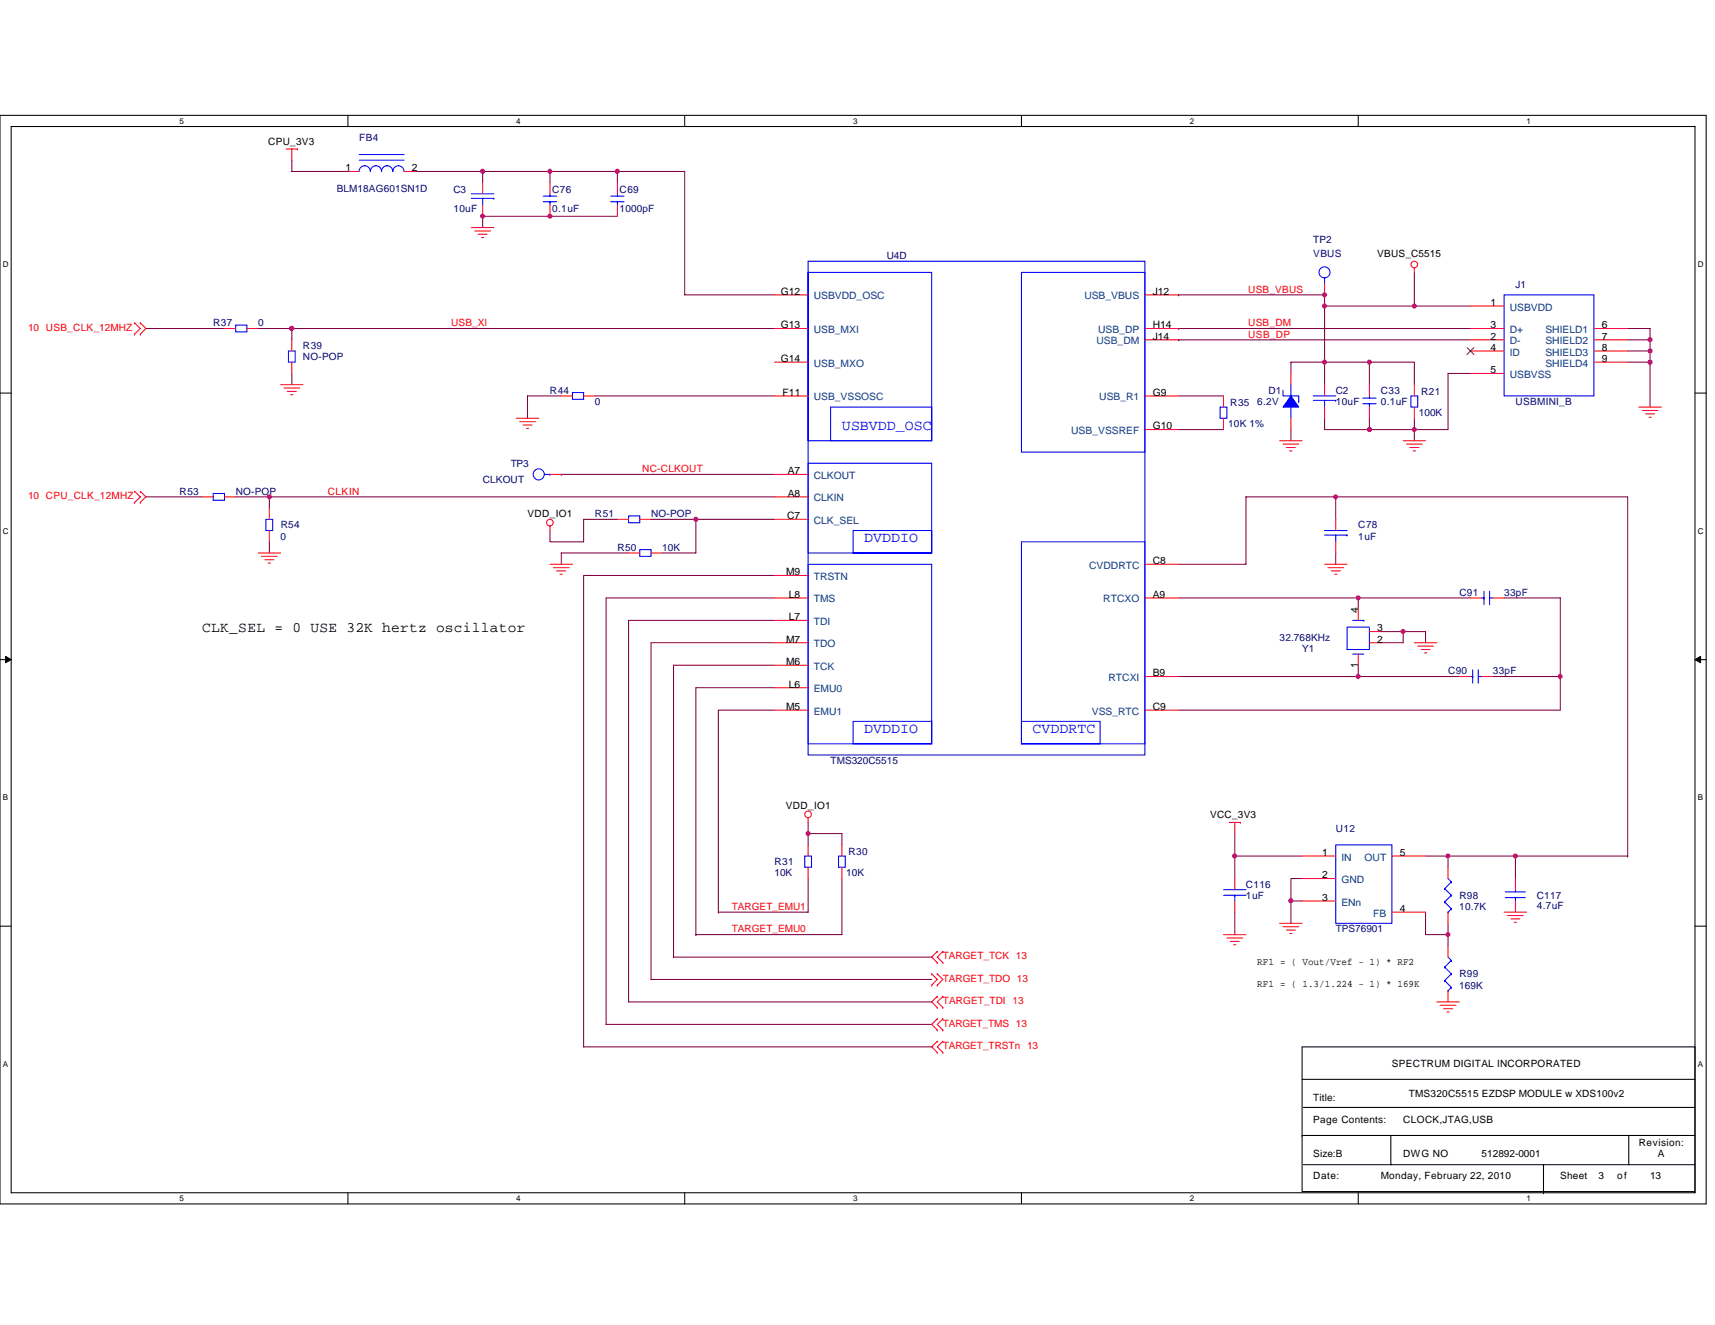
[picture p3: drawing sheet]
<svg xmlns="http://www.w3.org/2000/svg" width="279mm" height="216mm" viewBox="0 0 279 216" stroke-linecap="round" stroke-linejoin="round" font-family="sans-serif">
<path d="M0 18.8h278v177.4h-278zM1.8 20.6h274.3v173.8h-274.3z" fill="none" stroke="#000" stroke-width=".17"/>
<g fill="#fff">
<path d="M29.3 19h.7v1.4h-.7z"/>
<path d="M29.3 194.5h.7v1.5h-.7z"/>
</g>
<path d="M56.7 18.8v1.8M56.7 194.4v1.8" fill="none" stroke="#000" stroke-width=".17"/>
<g fill="#fff">
<path d="M84.1 19h.7v1.4h-.7z"/>
<path d="M84.1 194.5h.7v1.5h-.7z"/>
</g>
<path d="M111.5 18.8v1.8M111.5 194.4v1.8" fill="none" stroke="#000" stroke-width=".17"/>
<g fill="#fff">
<path d="M139 19h.7v1.4h-.7z"/>
<path d="M139 194.5h.7v1.5h-.7z"/>
</g>
<path d="M166.4 18.8v1.8M166.4 194.4v1.8" fill="none" stroke="#000" stroke-width=".17"/>
<g fill="#fff">
<path d="M193.8 19h.8v1.4h-.8z"/>
<path d="M193.8 194.5h.8v1.5h-.8z"/>
</g>
<path d="M221.3 18.8v1.8M221.3 194.4v1.8" fill="none" stroke="#000" stroke-width=".17"/>
<g fill="#fff">
<path d="M248.7 19h.7v1.4h-.7z"/>
<path d="M248.7 194.5h.7v1.5h-.7z"/>
<path d="M.5 42.3h.9v1.5h-.9z"/>
<path d="M276.6 42.3h1v1.5h-1z"/>
<path d="M.5 85.8h.9v1.4h-.9z"/>
<path d="M276.6 85.8h1v1.4h-1z"/>
</g>
<path d="M0 64.1h1.8M276.1 64.1h1.9" fill="none" stroke="#000" stroke-width=".17"/>
<g fill="#fff">
<path d="M.5 129.2h.8v1.5h-.8z"/>
<path d="M276.6 129.2h.9v1.5h-.9z"/>
</g>
<path d="M0 107.5h1.8M276.1 107.5h1.9" fill="none" stroke="#000" stroke-width=".17"/>
<path d="M.9 107l.9 .5-.9 .5zM276.1 107.5l1-.5v1z" fill="#000" stroke="#000" stroke-width=".16"/>
<g fill="#fff">
<path d="M.5 172.6h.8v1.5h-.8z"/>
<path d="M276.6 172.6h.9v1.5h-.9z"/>
</g>
<path d="M0 150.9h1.8M276.1 150.9h1.9M212.1 170.6h64v23.6h-64zM212.1 175.9h64M212.1 185h.1M212.1 185h64M212.3 189.8h63.8M212.3 180.4h63.8M226.6 185v4.8M251.5 194.4h.1M251.5 189.8v4.6M265.3 185v4.8" fill="none" stroke="#000" stroke-width=".17"/>
<g fill="none" stroke="#800040" stroke-width=".17">
<path d="M47.5 26.1v1.8h9.2M67.6 27.9h11M78.6 27.9v1.9M78.6 27.9h11v1.9M89.6 27.9h21.9v20.1h14.7M100.6 27.9v1.9M100.6 35.2h-22v1.9M23.8 53.5h12.8M42.1 53.5h5.4M47.5 53.5v1.9M47.5 53.5h.1M47.5 53.5h78.7"/>
<path d="M192 48h.1M192 53.5h.1M192 55.4h.1M192 48h23.8v1.9M192 53.5h47.6M192 55.4h47.6M215.8 59v3.7M215.8 59h-5.5v1.9M215.8 59h7.3M215.8 49.9v9.1M215.8 49.9h14.6M223.1 59h7.3v3.7"/>
<path d="M223.1 59v3.7M230.4 49.9h9.2M230.4 44.4v5.5M265.2 53.5h3.6v1.9M265.2 59h3.6M265.2 55.4h3.6M265.2 57.2h3.6M268.8 57.2v1.8M268.8 59v7.3M268.8 55.4v1.8M47.5 60.9v1.8M91.4 77.3h.1"/>
<path d="M91.4 64.5h-5.5v3.7M91.4 77.3h34.8M96.9 64.5h29.3M192 70h7.3M192 64.5h7.3M210.3 70v1.8M215.8 68.2v1.8h7.3M223.1 68.2v1.8M223.1 70h7.3M230.4 70v1.8M230.4 68.2v1.8M239.6 60.9h-3.7v9.1h-5.5"/>
<path d="M23.8 81h9.1M38.4 81h5.5v1.8M43.9 81h.1M43.9 88.3v1.8M43.9 81h82.3M100.6 84.6h-5.5v3.7h-5.5v-1.9M102.4 90.1h-11v1.8M106.1 84.6h7.3v5.5h-5.5M113.4 84.6h12.8M126.2 97.4h-27.5v69.5h53.1M126.2 93.8h-31.1v76.8h56.7M192 97.4h47.6"/>
<path d="M192 91.9h11v-10.9h62.2v58.5M217.6 90.1v1.8M217.6 81v3.6M221.3 97.4v1.9M245 97.4h9.2v12.8M126.2 101.1h-23.8v62.2h49.4M126.2 104.7h-20.1v54.9h45.7M126.2 108.4h-16.5v47.6h42.1M126.2 112.1h-12.8v40.2M126.2 115.7h-9.2v32.9M192 110.2h29.3M221.3 110.2h16.4"/>
<path d="M221.3 108.4v1.8M224.9 102.9h3.7M228.6 102.9h3.6v1.8M228.6 102.9v1.8h-3.7M243.2 110.2h11M254.2 110.2v5.5h-62.2M131.7 135.8h5.5v1.9M131.7 135.8v1.9M131.7 134v1.8M201.2 139.5h10.9M201.2 139.5v3.7M201.2 135.8v3.7"/>
<path d="M232.2 139.5h3.7M235.9 139.5v1.8M235.9 139.5h11M246.9 139.5h18.3M246.9 139.5v3.7M265.2 139.5h.1M113.4 152.3h.1M117 148.6h.1M131.7 143.2v5.4h-14.7M137.2 143.2v9.1h-23.8M201.2 148.6v3.7M210.3 146.8v3.7"/>
<path d="M210.3 146.8h1.8M212.1 143.2h-1.8v3.6M232.2 148.6v3.7h3.7M235.9 152.3v1.8M235.9 150.5v1.8"/>
</g>
<g fill="none" stroke="#f00" stroke-width=".17">
<path d="M46.6 24.3h1.9M47.5 24.3v1.8M48.5 24.3h.1M56.7 27.9h1.8M65.8 27.9h1.8M76.8 37.1h3.7M77.3 37.6h2.6M77.9 38.2h1.5M78.4 38.7h.4M78.6 29.8v1.8M78.6 33.4v1.8M89.6 29.8v1.8"/>
<path d="M89.6 33.4v1.8M100.6 29.8v1.8M100.6 33.4v1.8M21.9 52.6h.1M21.9 54.4h.1M21.9 52.6l1 .9-1 .9M22.9 54.4h.1M22.9 52.6h.1M22.9 52.6l.9 .9-.9 .9M36.6 53.5h1.8M40.2 53.5h1.9M47.5 55.4v1.8"/>
<path d="M47.5 59v1.9M126.2 53.5h5.5M126.2 59h5.5M126.2 48h5.5M186.5 53.5h5.5M186.5 55.4h5.5M186.5 48h5.5M215.8 46.2v1.8M230.4 43.7v.7M239.6 53.5h5.4M239.6 55.4h5.4M239.6 49.9h5.4"/>
<path d="M239.6 57.2h5.4M259.7 53.5h5.5M259.7 59h5.5M259.7 55.4h5.5M259.7 57.2h5.5M45.7 62.7h3.7M46.3 63.2h2.5M46.8 63.8h1.5M47.3 64.3h.4M84.1 68.2h3.7M84.7 68.7h2.5M85.2 69.3h1.5"/>
<path d="M85.8 69.8h.3M89.6 77.3h1.8M91.4 64.5h1.9M95.1 64.5h1.8M126.2 77.3h5.5M126.2 64.5h5.5M186.5 64.5h5.5M186.5 70h5.5M199.3 64.5v1.8M199.3 68.2v1.8M208.5 71.8h3.6M209 72.4h2.6"/>
<path d="M209.6 72.9h1.4M210.1 73.5h.4M210.3 60.9v1.8M210.3 68.2v1.8M215.8 62.7v1.8M215.8 66.3v1.9M223.1 62.7v1.8M223.1 66.3v1.9M228.6 71.8h3.6M229.2 72.4h2.5M229.7 72.9h1.5M230.2 73.5h.4"/>
<path d="M230.4 62.7v1.8M230.4 66.3v1.9M239.6 60.9h5.4M267 66.3h3.7M267.5 66.9h2.6M268.1 67.4h1.5M268.6 68h.4M21.9 80.1h.1M21.9 81.9h.1M21.9 80.1l1 .9-1 .9M22.9 81.9h.1M22.9 80.1h.1"/>
<path d="M22.9 80.1l.9 .9-.9 .9M32.9 81h1.8M36.6 81h1.8M42.1 90.1h3.6M42.6 90.7h2.6M43.2 91.2h1.4M43.7 91.8h.4M43.9 82.8v1.8M43.9 86.4v1.9M89.6 91.9h3.7M89.6 85.7v.7M90.1 92.5h2.6"/>
<path d="M90.7 93h1.5M91.2 93.6h.4M100.6 84.6h1.8M102.4 90.1h1.8M104.2 84.6h1.9M106.1 90.1h1.8M126.2 97.4h5.5M126.2 81h5.5M126.2 93.8h5.5M126.2 84.6h5.5M186.5 97.4h5.5M186.5 91.9h5.5"/>
<path d="M215.8 91.9h3.7M216.3 92.5h2.6M216.9 93h1.5M217.4 93.6h.4M217.6 84.6v1.8M217.6 88.3v1.8M221.3 99.3v1.8M239.6 97.4h1.8M243.2 97.4h1.8M126.2 101.1h5.5M126.2 104.7h5.5M126.2 108.4h5.5"/>
<path d="M126.2 112.1h5.5M126.2 115.7h5.5M186.5 115.7h5.5M186.5 110.2h5.5M221.3 106.6v1.8M223.1 104.7h1.8M223.1 102.9h1.8M230.4 104.7h3.7M231 105.3h2.5M231.5 105.8h1.5M232.1 106.4h.3M237.7 110.2h1.9"/>
<path d="M241.4 110.2h1.8M131.7 133.3v.7M131.7 137.7v1.8M137.2 137.7v1.8M200.2 134h1.9M201.2 134v1.8M202.1 134h.1M212.1 139.5h5.5M226.8 139.5h5.4M131.7 141.3v1.9M137.2 141.3v1.9M151.8 158.7h.1"/>
<path d="M151.8 158.7l.9 .9-.9 .9M152.7 158.7h.1M152.7 155h.1M152.7 156.9h.1M152.7 158.7l.9 .9-.9 .9M152.7 155l-.9 1 .9 .9M153.6 156.9h.1M153.6 155h.1M153.6 155l-.9 1 .9 .9M199.3 152.3h3.7M199.9 152.8h2.5M200.4 153.4h1.5"/>
<path d="M201 153.9h.3M201.2 143.2v1.8M201.2 146.8v1.8M208.5 150.5h3.6M209 151h2.6M209.6 151.6h1.4M210.1 152.1h.4M212.1 143.2h5.5M212.1 146.8h5.5M226.8 148.6h5.4M235.9 141.3v1.9M235.9 148.6v1.9"/>
<path d="M235.9 154.1v1.9M245 148.6h3.7M245.6 149.2h2.6M246.1 149.7h1.5M246.7 150.3h.4M246.9 143.2v1.8M246.9 146.8v1.8M151.8 160.5h.1M152.7 166h.1M152.7 167.8h.1M152.7 169.7h.1M152.7 171.5h.1"/>
<path d="M152.7 162.3h.1M152.7 164.2h.1M152.7 160.5h.1M152.7 166l-.9 .9 .9 .9M152.7 169.7l-.9 .9 .9 .9M152.7 162.3l-.9 1 .9 .9M153.6 167.8h.1M153.6 166h.1M153.6 171.5h.1M153.6 169.7h.1M153.6 164.2h.1M153.6 162.3h.1"/>
<path d="M153.6 166l-.9 .9 .9 .9M153.6 169.7l-.9 .9 .9 .9M153.6 162.3l-.9 1 .9 .9M234.1 163.3h3.6M234.6 163.8h2.6M235.2 164.4h1.4M235.7 164.9h.4M235.9 161.4v1.9"/>
<circle cx="230.4" cy="43.1" r=".54"/>
<circle cx="89.6" cy="85.2" r=".54"/>
<circle cx="131.6" cy="132.7" r=".54"/>
</g>
<g fill="none" stroke="#00f" stroke-width=".17">
<path d="M58.5 26.1h7.3M58.5 25.2h7.3M58.5 27.9a.91 .91 0 0 1 .9-.9 .91 .91 0 0 1 .9 .9M60.3 27.9a.9 .9 0 0 1 .9-.9 .9 .9 0 0 1 .9 .9 .92 .92 0 0 1 1-.9 .92 .92 0 0 1 .9 .9M64 27.9a.9 .9 0 0 1 .9-.9 .9 .9 0 0 1 .9 .9M76.8 31.6h3.7M76.8 32.3h3.7M78.6 32.3v1.1M80.5 32.3h.1M88.5 32.9h2.2M88.5 32h2.2M89.6 31.6v.4"/>
<path d="M89.6 32.9h.1M89.6 32.9v.5M99.5 32.9h2.2M99.5 32h2.2M100.6 31.6v.4M100.6 32.9h.1M100.6 32.9v.5M38.4 53h1.8v1.1h-1.8zM47 57.2h1.1v1.8h-1.1zM131.7 42.6h54.8v80.4h-54.8zM131.7 44.4h20.1v27.4h-20.1zM166.4 44.4h20.1v29.3h-20.1z"/>
<path d="M215.8 46.2h.1M215.8 45.3v.9M245 48h14.7v16.5h-14.7zM88.7 77.3h.9M89.6 77.3h.1M93.3 64h1.8v1.1h-1.8zM131.7 75.5h20.1v14.6h-20.1zM135.3 66.3h16.5v5.5h-16.5zM198.8 66.3h1.1v1.9h-1.1zM209 63.6v.9h2.6v.9M210.3 66.3v1.9M210.3 62.7v1.8"/>
<path d="M211.6 65.4h.1M214 64.5h3.6M214 65.2h3.6M215.8 65.2v1.1M217.6 65.2h.1M222 65.8h2.2M222 64.9h2.2M223.1 64.5v.4M223.1 65.8h.1M223.1 65.8v.5M229.9 64.5h1.1v1.8h-1.1zM34.7 80.4h1.9v1.1h-1.9z"/>
<path d="M43.3 84.6h1.1v1.8h-1.1zM102.4 84.1h1.8v1.1h-1.8zM104.2 89.6h1.9v1.1h-1.9zM131.7 91.9h20.1v29.3h-20.1zM139 86.4h12.8v3.7h-12.8zM166.4 88.3h20.1v32.9h-20.1zM215.8 86.4h3.7M215.8 87.2h3.7M217.6 87.2v1.1M219.5 87.2h.1M241.4 97.4h.4M241.8 96.3v2.2"/>
<path d="M241.8 97.4h.1M242.7 96.3v2.2M242.7 97.4h.5M139 117.5h12.8v3.7h-12.8zM166.4 117.5h12.8v3.7h-12.8zM220.4 106.6h1.8M220.4 101.1h1.8M222.2 101.1h.1M223.1 102.2h-3.6v3.6h3.6v-3.4M239.6 110.2h.3M239.9 109.1v2.2M239.9 110.2h.1"/>
<path d="M240.8 109.1v2.2M240.8 110.2h.6M131.1 139.5h1.1v1.8h-1.1zM136.6 139.5h1.1v1.8h-1.1zM217.6 137.7h9.2v12.8h-9.2zM199.3 145h3.7M199.3 145.9h3.7M201.2 145.9h.1M201.2 145.9v.9M235.4 157.6h.1M235.4 159.8h.1M235.4 144.8h.1"/>
<path d="M235.4 147h.1M235.4 157.6l1.1 1.1M235.4 159.8l1.1 1.1M235.4 144.8l1.1 1.1M235.4 147l1.1 1.1M235.9 148.6h.1M235.9 156l.6 .5M235.9 143.2l.6 .5M236.5 156.5h.1M236.5 158.7h.1M236.5 143.7h.1M236.5 145.9h.1"/>
<path d="M236.5 148.1h.1M236.5 156.5l-1.1 1.1M236.5 158.7l-1.1 1.1M236.5 143.7l-1.1 1.1M236.5 145.9l-1.1 1.1M236.5 148.1l-.6 .5M245.2 146.3h3.3M245.2 145.3h3.3M246.9 145v.3M246.9 146.3h.1M246.9 146.3v.5M235.9 161.4h.1"/>
<path d="M236.5 160.9h.1M236.5 160.9l-.6 .5"/>
<circle cx="215.8" cy="44.4" r=".9"/>
<circle cx="87.8" cy="77.3" r=".9"/>
</g>
<path d="M210.3 64.5l1.3 1.8h-2.6z" fill-rule="evenodd" fill="#00f" stroke="#00f" stroke-width=".17"/>
<path d="M239 56.6l1.1 1.2M240.1 56.6l-1.1 1.2" fill="none" stroke="#804000" stroke-width=".16"/>
<g fill="#f0f" stroke="#f0f" stroke-width=".17">
<circle cx="47.5" cy="53.5" r=".35"/>
<circle cx="43.9" cy="80.9" r=".35"/>
<circle cx="113.4" cy="84.6" r=".36"/>
<circle cx="221.3" cy="110.2" r=".36"/>
<circle cx="228.6" cy="102.9" r=".36"/>
<circle cx="223.1" cy="59" r=".36"/>
<circle cx="230.4" cy="70" r=".35"/>
<circle cx="215.8" cy="48" r=".35"/>
<circle cx="221.3" cy="97.4" r=".35"/>
<circle cx="254.2" cy="110.2" r=".36"/>
<circle cx="215.8" cy="59" r=".36"/>
<circle cx="223.1" cy="70" r=".36"/>
<circle cx="78.6" cy="35.2" r=".35"/>
<circle cx="89.6" cy="35.2" r=".35"/>
<circle cx="100.6" cy="27.9" r=".36"/>
<circle cx="89.6" cy="27.9" r=".36"/>
<circle cx="217.6" cy="80.9" r=".35"/>
<circle cx="131.7" cy="135.8" r=".36"/>
<circle cx="268.8" cy="59" r=".36"/>
<circle cx="268.8" cy="55.3" r=".36"/>
<circle cx="268.8" cy="57.2" r=".36"/>
<circle cx="78.6" cy="27.9" r=".36"/>
<circle cx="230.4" cy="49.9" r=".36"/>
<circle cx="215.8" cy="49.9" r=".36"/>
<circle cx="235.9" cy="139.5" r=".35"/>
<circle cx="235.9" cy="152.3" r=".35"/>
<circle cx="246.9" cy="139.5" r=".36"/>
<circle cx="201.2" cy="139.5" r=".36"/>
<circle cx="210.3" cy="146.8" r=".36"/>
</g>
<g font-size="2.4" fill="#00f">
<text x="137.2" y="70">USBVDD_OSC</text>
<text x="140.8" y="88.3">DVDDIO</text>
<text x="140.8" y="119.4">DVDDIO</text>
<text x="168.2" y="119.4">CVDDRTC</text>
</g>
<text font-size="2.4" x="32.9" y="103">CLK_SEL = 0 USE 32K hertz oscillator</text>
<g font-size="1.7">
<text x="56.3" y="27.9">1</text>
<text x="67.1" y="27.9">2</text>
<text x="127.2" y="53.5">G13</text>
<text x="127.2" y="48">G12</text>
<text x="187.8" y="53.5">H14</text>
<text x="187.8" y="48">J12</text>
<text x="242.8" y="49.8">1</text>
<text x="242.8" y="53.5">3</text>
<text x="260.9" y="53.5">6</text>
<text x="127.2" y="59">G14</text>
<text x="187.8" y="55.4">J14</text>
<text x="242.8" y="55.4">2</text>
<text x="242.8" y="57.2">4</text>
<text x="260.9" y="55.4">7</text>
<text x="260.9" y="57.2">8</text>
<text x="260.9" y="59">9</text>
<text x="127.5" y="64.5">F11</text>
<text x="187.8" y="64.5">G9</text>
<text x="242.8" y="60.8">5</text>
<text x="187.8" y="70">G10</text>
<text x="128.3" y="77.3">A7</text>
<text x="128.3" y="80.9">A8</text>
<text x="128.2" y="84.6">C7</text>
<text x="128.1" y="93.7">M9</text>
<text x="187.8" y="91.9">C8</text>
<text x="128.5" y="97.4">L8</text>
<text x="128.5" y="101.1">L7</text>
<text x="187.8" y="97.4">A9</text>
<text x="221.3" y="99.8" transform="rotate(-90 221.3 99.8)">4</text>
<text x="128.1" y="104.7">M7</text>
<text x="224.4" y="104.7">2</text>
<text x="224.4" y="102.9">3</text>
<text x="128.1" y="108.4">M6</text>
<text x="128.5" y="112">L6</text>
<text x="187.8" y="110.2">B9</text>
<text x="221.3" y="108.8" transform="rotate(-90 221.3 108.8)">1</text>
<text x="128.1" y="115.7">M5</text>
<text x="187.8" y="115.7">C9</text>
<text x="215.4" y="139.5">1</text>
<text x="215.4" y="143.1">2</text>
<text x="228" y="139.5">5</text>
<text x="215.4" y="146.8">3</text>
<text x="228" y="148.6">4</text>
</g>
<g font-size="1.7" fill="#004080">
<text x="132.6" y="48.8">USBVDD_OSC</text>
<text x="176.7" y="48.8">USB_VBUS</text>
<text x="246" y="50.6">USBVDD</text>
<text x="132.6" y="54.3">USB_MXI</text>
<text x="132.6" y="59.8">USB_MXO</text>
<text x="178.6" y="56.1">USB_DM</text>
<text x="178.9" y="54.3">USB_DP</text>
<text x="246" y="54.3">D+</text>
<text x="246" y="56.1">D-</text>
<text x="246" y="57.9">ID</text>
<text x="251.8" y="54.3">SHIELD1</text>
<text x="251.8" y="56.1">SHIELD2</text>
<text x="251.8" y="57.9">SHIELD3</text>
<text x="251.8" y="59.8">SHIELD4</text>
<text x="132.6" y="65.3">USB_VSSOSC</text>
<text x="179.1" y="65.3">USB_R1</text>
<text x="246" y="61.6">USBVSS</text>
<text x="174.5" y="70.7">USB_VSSREF</text>
<text x="132.6" y="81.7">CLKIN</text>
<text x="132.6" y="78">CLKOUT</text>
<text x="132.6" y="85.4">CLK_SEL</text>
<text x="132.6" y="94.5">TRSTN</text>
<text x="177.4" y="92.7">CVDDRTC</text>
<text x="132.6" y="98.2">TMS</text>
<text x="132.6" y="101.8">TDI</text>
<text x="179.7" y="98.2">RTCXO</text>
<text x="132.6" y="105.5">TDO</text>
<text x="132.6" y="109.1">TCK</text>
<text x="132.6" y="112.8">EMU0</text>
<text x="180.6" y="111">RTCXI</text>
<text x="132.6" y="116.5">EMU1</text>
<text x="177.9" y="116.5">VSS_RTC</text>
<text x="218.5" y="140.2">IN</text>
<text x="218.5" y="143.9">GND</text>
<text x="222.3" y="140.2">OUT</text>
<text x="218.5" y="147.6">ENn</text>
<text x="223.7" y="149.4">FB</text>
</g>
<g font-size="1.6">
<text x="43.7" y="23.6">CPU_3V3</text>
<text x="224.4" y="41.8">VBUS_C5515</text>
<text x="85.9" y="84.3">VDD_IO1</text>
<text x="128" y="131.8">VDD_IO1</text>
<text x="197.1" y="133.3">VCC_3V3</text>
<text x="204.8" y="157.2">RF1 = ( Vout/Vref - 1) * RF2</text>
<text x="204.8" y="160.9">RF1 = ( 1.3/1.224 - 1) * 169K</text>
<text x="226.8" y="173.9">SPECTRUM DIGITAL INCORPORATED</text>
<text x="214" y="179.4">Title:</text>
<text x="229.5" y="178.8">TMS320C5515 EZDSP MODULE w XDS100v2</text>
<text x="214" y="183">Page Contents:</text>
<text x="228.6" y="183">CLOCK,JTAG,USB</text>
<text x="214" y="188.5">Size:B</text>
<text x="228.6" y="188.5">DWG NO</text>
<text x="241.4" y="188.5">512892-0001</text>
<text x="267" y="186.7">Revision:</text>
<text x="270.1" y="188.5">A</text>
<text x="214" y="192.2">Date:</text>
<text x="224.9" y="192.2">Monday, February 22, 2010</text>
<text x="254.2" y="192.2">Sheet</text>
<text x="260.4" y="192.2">3</text>
<text x="263.5" y="192.2">of</text>
<text x="268.8" y="192.2">13</text>
</g>
<g font-size="1.6" fill="#000080">
<text x="58.5" y="23">FB4</text>
<text x="54.9" y="31.2">BLM18AG601SN1D</text>
<text x="73.9" y="31.4">C3</text>
<text x="73.9" y="34.5">10uF</text>
<text x="90" y="31.4">C76</text>
<text x="90" y="34.5">0.1uF</text>
<text x="100.9" y="31.4">C69</text>
<text x="100.9" y="34.5">1000pF</text>
<text x="214" y="39.6">TP2</text>
<text x="214" y="41.8">VBUS</text>
<text x="144.5" y="42.2">U4D</text>
<text x="246.9" y="47">J1</text>
<text x="34.7" y="53.2">R37</text>
<text x="42.1" y="53.2">0</text>
<text x="49.4" y="56.9">R39</text>
<text x="49.4" y="58.7">NO-POP</text>
<text x="89.6" y="64.2">R44</text>
<text x="96.9" y="66">0</text>
<text x="204.8" y="66">6.2V</text>
<text x="206.7" y="64.2">D1</text>
<text x="217.6" y="64.2">C2</text>
<text x="217.6" y="66">10uF</text>
<text x="224.9" y="64.2">C33</text>
<text x="224.9" y="66">0.1uF</text>
<text x="231.5" y="64.3">R21</text>
<text x="246.9" y="66">USBMINI_B</text>
<text x="200.1" y="69.6">10K 1%</text>
<text x="200.4" y="66.2">R35</text>
<text x="231.2" y="67.8">100K</text>
<text x="83.2" y="76.1">TP3</text>
<text x="29.3" y="80.6">R53</text>
<text x="38.4" y="80.6">NO-POP</text>
<text x="78.6" y="78.8">CLKOUT</text>
<text x="45.7" y="87.9">0</text>
<text x="45.7" y="86.1">R54</text>
<text x="96.9" y="84.3">R51</text>
<text x="100.6" y="89.8">R50</text>
<text x="106.1" y="84.3">NO-POP</text>
<text x="107.9" y="89.8">10K</text>
<text x="221.3" y="86.1">C78</text>
<text x="221.3" y="87.9">1uF</text>
<text x="237.8" y="97.1">C91</text>
<text x="245.1" y="97.1">33pF</text>
<text x="208.5" y="104.4">32.768KHz</text>
<text x="212.1" y="106.2">Y1</text>
<text x="235.9" y="109.9">C90</text>
<text x="243.2" y="109.9">33pF</text>
<text x="135.3" y="124.5">TMS320C5515</text>
<text x="217.6" y="135.5">U12</text>
<text x="126.2" y="141">R31</text>
<text x="126.2" y="142.8">10K</text>
<text x="137.9" y="142.8">10K</text>
<text x="138.2" y="139.3">R30</text>
<text x="203" y="144.6">C116</text>
<text x="203" y="146.5">1uF</text>
<text x="237.7" y="148.3">10.7K</text>
<text x="237.8" y="146.5">R98</text>
<text x="250.4" y="146.5">C117</text>
<text x="250.4" y="148.1">4.7uF</text>
<text x="217.6" y="151.9">TPS76901</text>
<text x="237.7" y="161.1">169K</text>
<text x="237.8" y="159.3">R99</text>
</g>
<g font-size="1.6" fill="#f00">
<text x="203.3" y="47.7">USB_VBUS</text>
<text x="4.6" y="53.9">10 USB_CLK_12MHZ</text>
<text x="73.5" y="53.2">USB_XI</text>
<text x="203.3" y="53.2">USB_DM</text>
<text x="203.3" y="55">USB_DP</text>
<text x="104.6" y="76.9">NC-CLKOUT</text>
<text x="4.6" y="81.3">10 CPU_CLK_12MHZ</text>
<text x="53.4" y="80.6">CLKIN</text>
<text x="119.2" y="148.3">TARGET_EMU1</text>
<text x="119.2" y="151.9">TARGET_EMU0</text>
<text x="153.6" y="160">TARGET_TDO 13</text>
<text x="153.6" y="156.3">TARGET_TCK 13</text>
<text x="153.6" y="167.3">TARGET_TMS 13</text>
<text x="153.6" y="163.6">TARGET_TDI 13</text>
<text x="153.6" y="171">TARGET_TRSTn 13</text>
</g>
<g font-size="1.3">
<text x="29.3" y="20.2">5</text>
<text x="84.1" y="20.2">4</text>
<text x="139" y="20.2">3</text>
<text x="193.8" y="20.2">2</text>
<text x="248.7" y="20.2">1</text>
<text x=".5" y="43.5">D</text>
<text x="276.6" y="43.5">D</text>
<text x=".5" y="87">C</text>
<text x="276.6" y="87">C</text>
<text x=".5" y="130.4">B</text>
<text x="276.6" y="130.4">B</text>
<text x=".5" y="173.8">A</text>
<text x="276.6" y="173.8">A</text>
<text x="29.3" y="195.7">5</text>
<text x="84.1" y="195.7">4</text>
<text x="139" y="195.7">3</text>
<text x="193.8" y="195.7">2</text>
<text x="248.7" y="195.7">1</text>
</g>
</svg>
